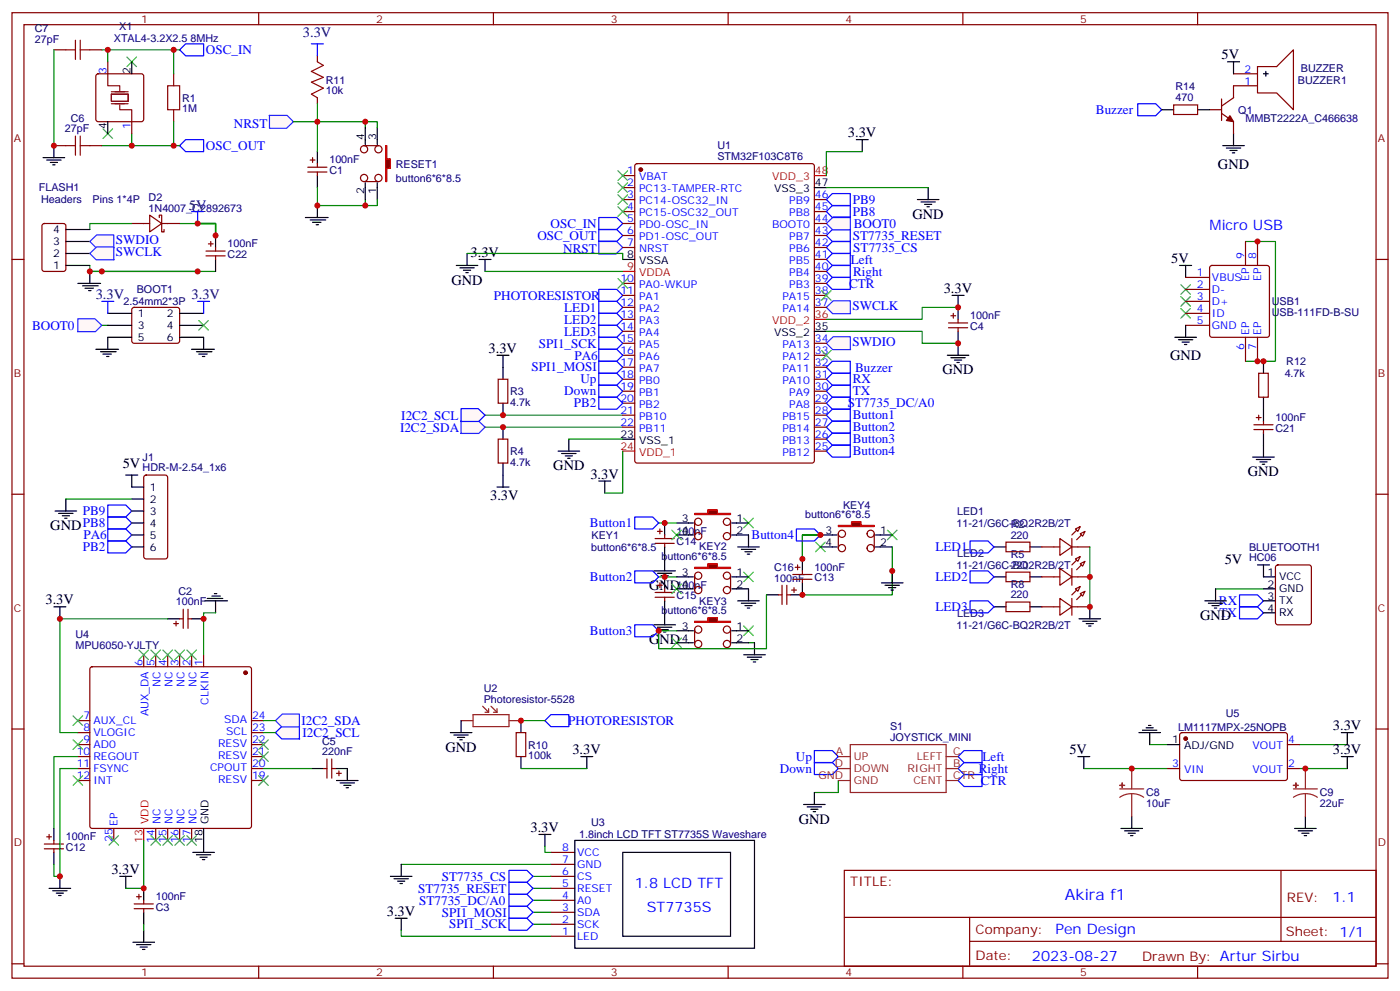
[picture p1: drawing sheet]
<svg xmlns="http://www.w3.org/2000/svg" width="412mm" height="292mm" viewBox="0 0 412 292" stroke-linecap="round" stroke-linejoin="round" font-family="sans-serif">
<g fill="none" stroke="#870000" stroke-width=".35">
<path d="M3.5 3.7h405.4v284.4h-405.4zM7.1 7.3h398.2v277.3h-398.2zM76.2 3.7v3.6M145.3 3.7v3.6M214.5 3.7v3.6M283.6 3.7v3.6M352.8 3.7v3.6M3.5 76.4h3.6M405.3 76.4h3.6M3.5 145.6h3.6M193 158.6h5.6M193.7 156.5h1.4"/>
<path d="M194.4 155.8v1.4M195.8 157.6v1M296.3 159.7h7.1v2.8h-7.1zM312.2 158.6l3.5 2.5-3.5 2.4zM315.7 158.6v4.9M316.8 155.8l1.4-.7-.7 1.4zM318.2 157.2l1.4-.7-.7 1.4zM405.3 145.6h3.6M193 174.5h5.6M193 175.9h5.6M193 160h5.6M193.7 172.4h1.4"/>
<path d="M194.4 171.7v1.4M195.8 160v1.1M195.8 173.4v1.1M195.8 175.9v1.1M229.3 175.2h1.1M230.4 172.4v5.6M231.8 172.4v5.6M231.8 175.2h1M233.2 173.8h1.4M233.5 169.2h5.7M233.5 170.6h5.7M233.9 173.1v1.4"/>
<path d="M234.2 167.1h1.5M234.9 166.4v1.4M236.4 168.1v1.1M236.4 170.6v1.1M296.3 168.5h7.1v2.8h-7.1zM296.3 177.3h7.1v2.8h-7.1zM306.9 178.7h5.3M306.9 169.9h5.3M306.9 161.1h5.3M312.2 176.2l3.5 2.5-3.5 2.5zM312.2 167.4l3.5 2.5-3.5 2.5zM315.7 178.7h5.3"/>
<path d="M315.7 167.4v5M315.7 176.2v5M315.7 169.9h5.3M315.7 161.1h5.3M316.8 173.4l1.4-.7-.7 1.4zM316.8 164.6l1.4-.7-.7 1.4zM318.2 174.8l1.4-.7-.7 1.4zM318.2 166l1.4-.7-.7 1.4zM3.5 214.7h3.6M405.3 214.7h3.6M248.7 256.3h156.6v28.3h-156.6zM377.3 256.4v20.8"/>
<path d="M248.7 270.2h156.5M285.6 277.2h119.6M285.6 270.2v14.1M3.5 283.8h3.6M76.2 284.6v3.5M145.3 284.6v3.5M214.5 284.6v3.5M283.6 284.6v3.5M352.8 284.6v3.5M405.3 283.8h3.6"/>
</g>
<g fill="none" stroke="#000" stroke-width=".35">
<path d="M195.8 154v3.6M220.5 157.6v3.5M259.3 157.6h3.5M192.6 168.1h6.4M193.7 168.8h4.2M194.7 169.5h2.1M195.4 170.3h.7M195.8 161.1v7M195.8 169.9v3.5M195.8 177v7M217.3 161.1h6.4M218.4 161.8h4.2"/>
<path d="M219.4 162.5h2.1M220.1 163.2h.7M225.8 175.2h3.5M236.4 171.7v3.5h-3.6M236.4 164.6v3.5M259.3 161.1h3.5M259.6 171.7h6.4M260.7 172.4h4.2M261.8 173.1h2.1M262.5 173.8h.7M262.8 168.1v3.6M292.8 169.9h3.5"/>
<path d="M292.8 178.7h3.5M292.8 161.1h3.5M303.4 169.9h3.5M303.4 178.7h3.5M303.4 161.1h3.5M192.6 184h6.4M193.7 184.7h4.2M194.7 185.4h2.1M195.4 186.1h.7M219.1 192.8h6.3M220.1 193.5h4.3M221.2 194.2h2.1"/>
<path d="M221.9 194.9h.7M222.2 189.3v3.5"/>
</g>
<g fill="#870000" stroke="#870000" stroke-width=".35">
<path d="M315.7 175.2l1.4-1.4z"/>
<path d="M317.1 176.6l1.5-1.4z"/>
<path d="M315.7 166.4l1.4-1.4z"/>
<path d="M317.1 167.8l1.5-1.4z"/>
<path d="M315.7 157.6l1.4-1.5z"/>
<path d="M317.1 159l1.5-1.4z"/>
</g>
<path d="M241.7 157.6h-5.3v7M194 169.9h5.3M262.8 161.1v14.1h-26.4M220.5 189.3h1.7" fill="none" stroke="#008700" stroke-width=".35"/>
<g fill="none" stroke="#3c3" stroke-width=".35">
<path d="M197.9 156.1l2.8 2.9M200.7 156.1l-2.8 2.9M219.1 152.6l2.8 2.8M221.9 152.6l-2.8 2.8M240.2 159.7l2.9 2.8M243.1 159.7l-2.9 2.8M261.4 156.1l2.8 2.9M264.2 156.1l-2.8 2.9M197.9 172l2.8 2.8M200.7 172l-2.8 2.8M219.1 168.5l2.8 2.8M221.9 168.5l-2.8 2.8"/>
<path d="M197.9 187.9l2.8 2.8M200.7 187.9l-2.8 2.8M219.1 184.4l2.8 2.8M221.9 184.4l-2.8 2.8"/>
</g>
<path d="M234.6 155.8h5.3l1.8 1.8-1.8 1.7h-5.3z" fill="none" stroke="#00f" stroke-width=".35"/>
<path d="M246.9 154.7h3.9v-1h2.8v1h3.9v.4h-10.6z" fill="#870000" stroke="#f00" stroke-width=".35"/>
<g fill="none" stroke="#870000" stroke-width=".35">
<path d="M246.9 157.2v4.2M257.5 157.2v4.2"/>
<circle cx="248" cy="157.2" r="1.06"/>
<circle cx="256.5" cy="157.2" r="1.06"/>
<circle cx="248" cy="161.4" r="1.06"/>
<circle cx="256.5" cy="161.4" r="1.06"/>
</g>
<path d="M241.7 157.6h4.9M257.9 157.6h1.4M241.7 161.1h4.9M257.9 161.1h1.4M321 178.7v3.5M217 185.8h3.5M217 189.3h3.5M317.9 182.2h6.3M318.9 183h4.2M320 183.7h2.1M320.7 184.4h.7" fill="none" stroke="#000" stroke-width=".35"/>
<path d="M194 154h5.3M321 161.1v17.6" fill="none" stroke="#008700" stroke-width=".35"/>
<path d="M187 152.3h5.3l1.7 1.7-1.7 1.8h-5.3zM187 168.1h5.3l1.7 1.8-1.7 1.8h-5.3zM187 184h5.3l1.7 1.8-1.7 1.7h-5.3z" fill="none" stroke="#00f" stroke-width=".35"/>
<path d="M204.6 183h3.9v-1.1h2.8v1.1h3.9v.3h-10.6z" fill="#870000" stroke="#f00" stroke-width=".35"/>
<g fill="none" stroke="#870000" stroke-width=".35">
<path d="M204.6 185.4v4.3M215.2 185.4v4.3"/>
<circle cx="205.7" cy="185.4" r="1.06"/>
<circle cx="205.7" cy="189.7" r="1.06"/>
<circle cx="214.1" cy="189.7" r="1.06"/>
<circle cx="214.1" cy="185.4" r="1.06"/>
</g>
<path d="M217 169.9h3.5M217 173.4h3.5M199.3 185.8h5M199.3 189.3h5M215.5 185.8h1.5M215.5 189.3h1.5" fill="none" stroke="#000" stroke-width=".35"/>
<path d="M204.6 167.1h3.9v-1.1h2.8v1.1h3.9v.3h-10.6z" fill="#870000" stroke="#f00" stroke-width=".35"/>
<g fill="none" stroke="#870000" stroke-width=".35">
<path d="M204.6 169.5v4.3M215.2 169.5v4.3"/>
<circle cx="205.7" cy="169.5" r="1.06"/>
<circle cx="205.7" cy="173.8" r="1.06"/>
<circle cx="214.1" cy="173.8" r="1.06"/>
<circle cx="214.1" cy="169.5" r="1.06"/>
</g>
<path d="M217 154h3.5M217 157.6h3.5M199.3 169.9h5M199.3 173.4h5M215.5 169.9h1.5M215.5 173.4h1.5" fill="none" stroke="#000" stroke-width=".35"/>
<path d="M204.6 151.2h3.9v-1.1h2.8v1.1h3.9v.4h-10.6z" fill="#870000" stroke="#f00" stroke-width=".35"/>
<g fill="none" stroke="#870000" stroke-width=".35">
<path d="M146.8 111.7h2.8v7h-2.8zM146.8 129.3h2.8v7.1h-2.8zM204.6 153.7v4.2M215.2 153.7v4.2M152 215.8h2.9v7h-2.9zM347.7 216l.5-.2h30.6l.4 .7v12.9l-.7 .5-30.6-.1-.4-.6v-12.7zM379.2 219.3h3.6M344 226.3h3.5M379.2 226.3h3.6"/>
<circle cx="205.7" cy="157.9" r="1.06"/>
<circle cx="205.7" cy="153.7" r="1.06"/>
<circle cx="214.1" cy="157.9" r="1.06"/>
<circle cx="214.1" cy="153.7" r="1.06"/>
</g>
<g fill="none" stroke="#000" stroke-width=".35">
<path d="M146.4 104.6h3.5M148.2 104.6v7.1M148.2 118.7v3.6M148.2 125.8v3.5M148.2 136.4v7M146.4 143.4h3.5M199.3 154h5M199.3 157.6h5M215.5 154h1.5M215.5 157.6h1.5M217.3 177h6.4M218.4 177.7h4.2"/>
<path d="M219.4 178.4h2.1M220.1 179.1h.7M220.5 173.4v3.6M132.6 215.8h6.4M133.7 216.5h4.2M134.8 217.2h2.1M135.5 217.9h.7M135.8 212.2v3.6M153.5 212.2v3.6M335.5 215.8h6.3M336.5 215.1h4.3M337.6 214.3h2.1"/>
<path d="M338.3 213.6h.7M338.7 215.8v3.5M344 219.3h3.5M395.1 215.8h3.5M396.9 215.8v3.5M153.5 222.8v3.5M171.1 222.8h3.5M172.9 222.8v3.5M236.7 236.9h6.4M237.8 237.6h4.2M238.8 238.3h2.1M239.5 239h.7"/>
<path d="M239.9 233.4v3.5M317.5 222.8h3.5M319.3 222.8v3.5M395.1 222.8h3.5M396.9 222.8v3.5M330.2 244h6.3M331.3 244.7h4.2M332.3 245.4h2.1M333 246.1h.7M333.4 240.5v3.5M381.4 244h6.3M382.4 244.7h4.2"/>
<path d="M383.5 245.4h2.1M384.2 246.1h.7M384.5 240.5v3.5"/>
</g>
<path d="M142.9 125.8h40.5M142.9 122.3h40.5M225.8 175.2v15.9h-31.8v-5.3h5.3M153.5 212.2h7M338.7 219.3h5.3M382.8 219.3h14.1M153.5 226.3h19.4M246.9 229.9v3.5h-7M319.3 226.3h24.7M382.8 226.3h14.1" fill="none" stroke="#008700" stroke-width=".35"/>
<g fill="none" stroke="#00f" stroke-width=".35">
<path d="M243.4 69.4l1.8-1.8h5.3v3.5h-5.3zM243.4 72.9l1.8-1.8h5.3v3.5h-5.3zM245.2 74.6h5.3v3.6h-5.3l-1.8-1.8zM245.2 78.2h5.3v3.5h-5.3l-1.8-1.8zM176.4 95.8h5.3l1.7 1.8-1.7 1.7h-5.3zM176.4 92.3h5.3l1.7 1.8-1.7 1.7h-5.3zM176.4 88.8h5.3l1.7 1.7-1.7 1.8h-5.3zM176.4 85.2h5.3l1.7 1.8-1.7 1.8h-5.3zM245.2 81.7h5.3v3.5h-5.3l-1.8-1.7zM176.4 113.5h5.3l1.7 1.7-1.7 1.8h-5.3zM176.4 109.9h5.3l1.7 1.8-1.7 1.8h-5.3zM243.4 108.2l1.8-1.8h5.3v3.5h-5.3z"/>
<path d="M245.2 117h5.3v3.5h-5.3l-1.8-1.8zM245.2 120.5h5.3v3.5h-5.3l-1.8-1.7zM245.2 124h5.3v3.6h-5.3l-1.8-1.8zM245.2 127.6h5.3v3.5h-5.3l-1.8-1.8zM245.2 131.1h5.3v3.5h-5.3l-1.8-1.7zM285.8 159.3h5.2l1.8 1.8-1.8 1.7h-5.2zM285.8 168.1h5.2l1.8 1.8-1.8 1.8h-5.2zM285.8 177h5.2l1.8 1.7-1.8 1.8h-5.2zM162.3 210.5h5.3v3.5h-5.3l-1.8-1.8zM239.9 221.1h5.3l1.7 1.7-1.7 1.8h-5.3zM239.9 224.6h5.3l1.7 1.7-1.7 1.8h-5.3zM284 228.1h5.3v3.5h-5.3l-1.8-1.7z"/>
<path d="M284 224.6h5.3v3.5h-5.3l-1.8-1.8zM284 221.1h5.3v3.5h-5.3l-1.8-1.8z"/>
</g>
<g fill="none" stroke="#8c2424" stroke-width=".35">
<path d="M135.8 212.2h3.5M139.3 210.5h10.6v3.5h-10.6zM142.2 208l1.7 1.8M142.9 209.8h1M143.9 208.7v1.1M144.6 208l1.8 1.8M145.3 209.8h1.1M146.4 208.7v1.1M149.9 212.2h3.6M250.5 219.3h28.2v14.1h-28.2zM246.9 229.9h3.6M246.9 226.3h3.6"/>
<path d="M246.9 222.8h3.6M278.7 229.9h3.5M278.7 226.3h3.5M278.7 222.8h3.5M329.8 232.3h7.1M333.4 233.8l1.8 .2 1.7 .8M333.4 233.8l-1.9 .2-1.7 .8M333.4 226.3v6M333.4 233.8v6.7M381 232.3h7.1M384.5 233.8l1.9 .2 1.7 .8M384.5 233.8l-1.8 .2-1.7 .8"/>
<path d="M384.5 226.3v6M384.5 233.8v6.7"/>
</g>
<g fill="#8c2424" stroke="#8c2424" stroke-width=".35">
<path d="M329.8 231.3h1.5z"/>
<path d="M330.6 230.6v1.4z"/>
<path d="M381 231.3h1.4z"/>
<path d="M381.7 230.6v1.4z"/>
</g>
<circle cx="349.2" cy="217.5" r=".53" fill="#870000" stroke="#870000" stroke-width=".35"/>
<g fill="#fff7f7" stroke="#420aff" stroke-width=".35">
<path d="M243.4 65.8l2-1.9h5.1l.1 3.8h-5.3z"/>
<path d="M243.4 90.5l2-1.9h5.1l.1 3.8h-5.3z"/>
<path d="M243.4 101.1l2-1.9h5.1l.1 3.8h-5.3z"/>
<path d="M176.3 71h5.3l1.8 1.9-2 1.9h-5z"/>
</g>
<path d="M90.7 49.2h5.6M90.7 50.7h5.6M91.4 47.1h1.4M92.1 46.4v1.4M93.5 48.2v1M93.5 50.7v1" fill="none" stroke="#870000" stroke-width=".35"/>
<path d="M93.5 44.7v3.5M93.5 51.7v3.5M107.6 55.2v3.6M111.1 55.2v3.6" fill="none" stroke="#000" stroke-width=".35"/>
<path d="M107.6 35.8v1.8M107.6 58.8v1.7" fill="none" stroke="#008700" stroke-width=".35"/>
<path d="M113.6 42.9h.3v3.9h1.1v2.8h-1.1v3.9h-.3z" fill="#870000" stroke="#f00" stroke-width=".35"/>
<g fill="none" stroke="#870000" stroke-width=".35">
<path d="M93.5 16.4v1.8M93.5 28.8v1.8M107.2 53.5h4.3M107.2 42.9h4.3"/>
<circle cx="107.2" cy="44" r="1.06"/>
<circle cx="107.2" cy="52.4" r="1.06"/>
<circle cx="111.5" cy="52.4" r="1.06"/>
<circle cx="111.5" cy="44" r="1.06"/>
</g>
<path d="M107.6 37.6v4.9M111.1 37.6v4.9M107.6 53.8v1.4M111.1 53.8v1.4M90 64.1h6.7M91.4 64.8h4.6M92.1 65.5h2.4M93.1 66.2h.7M93.5 60.5v3.6" fill="none" stroke="#000" stroke-width=".35"/>
<path d="M93.5 30.6v5.2M111.1 37.6v-1.8h-17.6v8.9M93.5 55.2v5.3h17.6v-1.7" fill="none" stroke="#008700" stroke-width=".35"/>
<path d="M93.5 18.2l1.7 1.1-3.5 1.7 3.5 1.8-3.5 1.4 3.5 1.8-3.5 1.7 1.8 1.1" fill="none" stroke="#a10000" stroke-width=".35"/>
<path d="M91.7 12.9h3.5M93.5 12.9v3.5" fill="none" stroke="#00f" stroke-width=".35"/>
<path d="M79.3 34h5.3l1.8 1.8-2 2h-5z" fill="#fff7f7" stroke="#420aff" stroke-width=".35"/>
<path d="M86.4 35.8h7.1M30 95.8h1.7" fill="none" stroke="#008700" stroke-width=".35"/>
<path d="M22.9 93.9h5.1l2 1.9-1.9 1.9h-5.3z" fill="#fff7f7" stroke="#420aff" stroke-width=".35"/>
<path d="M12.6 66l.5-.2h5.6l.6 .5 .1 12.9-.5 .7h-5.8l-.7-.4-.1-13zM38.8 65.8h5.3M44.1 63.4l3.5 2.4-3.5 2.5zM46.9 64.1v-.7h.7v4.9h.7v-.7M47.6 65.8h5.3M60.7 73.9h5.6M60.7 75.4h5.6M61.4 71.8h1.4M62.1 71.1v1.4M63.5 72.9v1M63.5 75.4v1M39 90.7l.5-.2h12.7l.5 .2 .2 .5v9.5l-.7 .4-13-.1-.4-.6v-9.2z" fill="none" stroke="#870000" stroke-width=".35"/>
<g fill="none" stroke="#000" stroke-width=".35">
<path d="M19.4 78.2h7.1M19.4 74.6h7.1M19.4 71.1h7.1M19.4 67.6h7.1M26.5 79.9v3.6M63.5 69.4v3.5M63.5 76.4v3.5M22.9 83.5h6.7M24.3 84.2h4.6M25 84.9h2.5M26.1 85.6h.7M31.7 92.3h7.1"/>
<path d="M31.7 95.8h7.1M38.8 99.3h-7.1v3.6M52.9 92.3h7.1M52.9 95.8h7.1M52.9 99.3h7.1v3.6M28.2 102.9h6.7M29.6 103.6h4.6M30.3 104.3h2.5M31.4 105h.7M56.4 102.9h6.7M57.9 103.6h4.5M58.6 104.3h2.4"/>
<path d="M59.6 105h.7"/>
</g>
<path d="M56.4 62.3h3.6M58.2 62.3v3.5M30 88.8h3.5M31.7 88.8v3.5M58.2 88.8h3.5M60 88.8v3.5" fill="none" stroke="#00f" stroke-width=".35"/>
<path d="M26.5 78.2v1.7h37M38.8 65.8h-12.3v1.8M52.9 65.8h10.6v3.6" fill="none" stroke="#008700" stroke-width=".35"/>
<g fill="#fff7f7" stroke="#420aff" stroke-width=".35">
<path d="M26.5 71.1l2-1.9h5l.1 3.8h-5.3z"/>
<path d="M26.5 74.6l2-1.9h5l.1 3.8h-5.3z"/>
</g>
<path d="M54.7 12.9h5.3v3.5h-5.3l-1.8-1.7zM54.7 41.1h5.3v3.6h-5.3l-1.8-1.8zM176.4 67.6h5.3l1.7 1.8-1.7 1.7h-5.3zM176.4 64.1h5.3l1.7 1.7-1.7 1.8h-5.3zM245.2 109.9h5.3v3.6h-5.3l-1.8-1.8zM245.2 113.5h5.3v3.5h-5.3l-1.8-1.8zM365.1 175.2h5.3l1.8 1.8-1.8 1.7h-5.3zM365.1 178.7h5.3l1.8 1.8-1.8 1.7h-5.3z" fill="none" stroke="#00f" stroke-width=".35"/>
<path d="M15.9 14.7v28.2M30 14.7h1.7v3.5M31.7 14.7h19.5M52.9 14.7h-1.7v7M38.8 39.4v3.5h-8.8M51.2 35.8v7.1h-12.4M51.2 42.9h1.7" fill="none" stroke="#008700" stroke-width=".35"/>
<path d="M37.4 16.8l2.8 2.8M40.2 16.8l-2.8 2.8M30.3 38l2.9 2.8M33.2 38l-2.9 2.8" fill="none" stroke="#3c3" stroke-width=".35"/>
<path d="M15.9 14.7h3.5M26.5 14.7h3.5M31.7 18.2v3.5M28.5 21.9l.4-.2h12.7l.5 .2 .2 .5v12.7l-.2 .5-.5 .2h-12.7l-.5-.2-.2-.5v-12.7zM38.8 35.8v3.6M51.2 21.7v3.6M51.2 32.3v3.5M15.9 42.9h3.5M26.5 42.9h3.5" fill="none" stroke="#870000" stroke-width=".35"/>
<path d="M38.8 18.2v3.5M31.7 35.8v3.6M12.7 46.4h6.3M13.8 47.1h4.2M14.8 47.8h2.1M15.5 48.5h.7M15.9 42.9v3.5" fill="none" stroke="#000" stroke-width=".35"/>
<path d="M31.7 21.7v3.6h3.6v1.4M32.8 27.7h4.9v2.1h-4.9zM32.8 30.6h4.9M32.8 27h4.9M35.3 30.9v1.4h3.5v3.5" fill="none" stroke="#870012" stroke-width=".35"/>
<path d="M19.4 14.7h2.8M22.2 11.9v5.6M23.6 14.7h2.9M23.6 11.9v5.6M49.4 25.3h3.5v7h-3.5zM19.4 42.9h2.8M22.2 40.1v5.6M23.6 40.1v5.6M23.6 42.9h2.9" fill="none" stroke="#a10000" stroke-width=".35"/>
<path d="M135.8 123.9h5l2.1 1.9-1.9 1.9h-5.3z" fill="#fff7f7" stroke="#420aff" stroke-width=".35"/>
<path d="M135.8 120.3h5l2.1 2-1.9 1.8h-5.3z" fill="#fff7f7" stroke="#00f" stroke-width=".35"/>
<path d="M176.4 99.3h5.3l1.7 1.8-1.7 1.8h-5.3zM176.4 106.4h5.3l1.7 1.8-1.7 1.7h-5.3zM149.9 259.9h5.3l1.8 1.7-1.8 1.8h-5.3zM149.9 256.3h5.3l1.8 1.8-1.8 1.8h-5.3zM149.9 270.4h5.3l1.8 1.8-1.8 1.8h-5.3zM149.9 266.9h5.3l1.8 1.8-1.8 1.7h-5.3zM149.9 263.4h5.3l1.8 1.7-1.8 1.8h-5.3z" fill="none" stroke="#00f" stroke-width=".35"/>
<path d="M60 244v3.5M115 258.1h6.4M116.1 258.8h4.2M117.1 259.5h2.1M118.2 254.6v3.5M158.7 245.7h3.6M160.5 245.7v3.6M169.3 247.5h52.9v31.8h-52.9zM183.4 251h31.8v24.7h-31.8zM116.4 270.4h3.5M117.8 260.2h.7M118.2 270.4v3.6" fill="none" stroke="#000" stroke-width=".35"/>
<g fill="none" stroke="#870000" stroke-width=".35">
<path d="M26.7 196.6l.5-.2h46.2l.5 .2 .2 .5v46.2l-.3 .5-.4 .2h-46.2l-.5-.3-.2-.4v-46.2zM42.3 192.8v3.6M45.9 192.8v3.6M49.4 192.8v3.6M52.9 192.8v3.6M56.4 192.8v3.6M60 192.8v3.6M22.9 212.2h3.6M22.9 215.8h3.6M22.9 219.3h3.6M74.1 212.2h3.5M74.1 215.8h3.5"/>
<path d="M74.1 219.3h3.5M22.9 222.8h3.6M22.9 226.3h3.6M22.9 229.9h3.6M74.1 222.8h3.5M74.1 226.3h3.5M74.1 229.9h3.5M33.5 244v3.5M45.9 244v3.5M49.4 244v3.5M52.9 244v3.5M56.4 244v3.5"/>
<path d="M162.3 258.1h7M162.3 254.6h7M162.3 251h7M162.3 275.7h7M162.3 272.2h7M162.3 268.7h7M162.3 265.1h7M162.3 261.6h7"/>
</g>
<path d="M118.2 254.6h44.1M157 258.1h5.3M160.5 249.3v1.7h1.8M118.2 274v1.7h44.1M157 272.2h5.3M157 268.7h5.3M157 265.1h5.3M157 261.6h5.3" fill="none" stroke="#008700" stroke-width=".35"/>
<circle cx="72.3" cy="198.1" r=".53" fill="#870000" stroke="#870000" stroke-width=".35"/>
<path d="M42.3 244v3.5" fill="none" stroke="#f00" stroke-width=".35"/>
<path d="M81.1 215.8l2.1-2h5l.1 3.8h-5.3z" fill="#fff7f7" stroke="#00f" stroke-width=".35"/>
<path d="M81.1 212.2l2.1-1.9h5l.1 3.8h-5.3z" fill="#fff7f7" stroke="#420aff" stroke-width=".35"/>
<g fill="none" stroke="#008700" stroke-width=".35">
<path d="M243.4 55.2h30M254 44.7h-10.6v7M137.6 74.6h45.8v1.8M142.9 79.9h40.5M366.9 71.1h8.8v35.3h-8.8M243.4 97.6h28.2v3.5h10.6M282.2 90.5h-10.6v3.6h-28.2M167.6 129.3h15.8M183.4 132.9v12.3h-5.2M19.4 147h19.4M358.1 173.4h14.1M49.4 182.2h-31.8v33.6h5.3"/>
<path d="M63.5 180.5h-3.5v12.3M77.6 212.2h3.5M77.6 215.8h3.5M22.9 222.8h-7v21.2M22.9 226.3h-5.3v31.8h-1.7v-3.5M77.6 226.3h14.1M42.3 247.5v14.1h-5.3M42.3 272.2v1.8"/>
</g>
<g fill="none" stroke="#870000" stroke-width=".35">
<path d="M370.4 19.6h5.7l4.9-4.9v17.6l-4.9-4.9h-5.7zM345.7 30.9h7.1v2.8h-7.1zM356.3 32.3h3.5M359.8 29.1v6.4M359.8 33.4l3.6 2.4v3.6M363.4 21.7h7M370.4 25.3h-7v3.5l-3.6 2.5M183.4 51.7h3.6M183.4 55.2h3.6M183.4 58.8h3.6M187.2 48.4l.5-.2h51.5l.6 .4 .1 87.1-.5 .6-51.7 .1-.7-.5v-87zM239.9 58.8h3.5"/>
<path d="M183.4 62.3h3.6M183.4 65.8h3.6M183.4 69.4h3.6M183.4 72.9h3.6M239.9 62.3h3.5M239.9 65.8h3.5M239.9 69.4h3.5M239.9 72.9h3.5M239.9 79.9h3.5M239.9 76.4h3.5M356.5 78.4l.5-.2h16.2l.5 .2 .2 .5v19.7l-.2 .5-.5 .2h-16.2l-.5-.2-.2-.5v-19.7zM366.9 71.1v7.1"/>
<path d="M370.4 71.1v7.1M183.4 83.5h3.6M183.4 87h3.6M183.4 90.5h3.6M183.4 94.1h3.6M183.4 97.6h3.6M239.9 83.5h3.5M239.9 87h3.5M239.9 90.5h3.5M279.4 95.1h5.6M279.4 96.5h5.6M280.1 93h1.4"/>
<path d="M280.8 92.3v1.4M282.2 94.1v1M282.2 96.5v1.1M349.2 95.8h7.1M349.2 92.3h7.1M349.2 88.8h7.1M349.2 85.2h7.1M349.2 81.7h7.1M366.9 99.3v7.1M370.4 99.3v7.1M183.4 101.1h3.6M183.4 104.6h3.6"/>
<path d="M183.4 108.2h3.6M183.4 111.7h3.6M183.4 115.2h3.6M183.4 118.7h3.6M239.9 101.1h3.5M239.9 104.6h3.5M239.9 108.2h3.5M239.9 111.7h3.5M239.9 115.2h3.5M239.9 118.7h3.5M370.8 109.9h2.8v7.1h-2.8zM183.4 122.3h3.6"/>
<path d="M183.4 125.8h3.6M239.9 122.3h3.5M239.9 125.8h3.5M239.9 132.9h3.5M239.9 129.3h3.5M369.4 125.1h5.6M369.4 126.5h5.6M370.1 123h1.4M370.8 122.3v1.4M372.2 124v1.1M372.2 126.5v1.1M42.6 140.1l.4-.2h5.7l.6 .4 .1 23.6-.5 .7h-5.9l-.6-.5-.1-23.5z"/>
<path d="M54 179.4v5.7M55.4 179.4v5.7M375.9 166.6l.5-.2h9.2l.6 .4 .1 16.5-.5 .7h-9.4l-.6-.5-.1-16.4zM51.2 183.7h1.4M51.9 183v1.4M52.9 182.2h1.1M55.4 182.2h1M95.2 226.3h1.1M96.3 223.5v5.7M97.7 223.5v5.7M97.7 226.3h1.1M99.1 227.8h1.4"/>
<path d="M99.8 227v1.5M13.1 248.6h5.6M13.1 250h5.6M13.8 246.5h1.4M14.5 245.7v1.5M15.9 247.5v1.1M15.9 250v1M39.5 266.2h5.7M39.5 267.6h5.7M40.2 264.1h1.4M40.9 263.4v1.4M42.3 265.1v1.1"/>
<path d="M42.3 267.6v1.1"/>
</g>
<g fill="none" stroke="#000" stroke-width=".35">
<path d="M361.6 18.2h3.5M363.4 18.2v3.5M342.2 32.3h3.5M352.8 32.3h3.5M363.4 39.4v3.5M372.2 21.7h1.4M372.9 21v1.4M239.9 55.2h3.5M252.2 41.1h3.6M254 41.1v3.6M270.2 58.8h6.4M271.3 59.5h4.2"/>
<path d="M273.4 55.2v3.6M360.2 42.9h6.3M361.2 43.6h4.3M362.3 44.3h2.1M363 45h.7M134.4 78.2h6.4M135.5 78.9h4.2M136.5 79.6h2.1M137.6 74.6v3.6M141.1 76.4h3.5M142.9 76.4v3.5M183.4 76.4h3.6"/>
<path d="M272.3 60.2h2.2M273 60.9h.8M347.5 78.2h3.5M349.2 78.2v3.5M137.2 80.3h.7M239.9 97.6h3.5M280.5 87h3.5M282.2 87v7.1M282.2 97.6v7M346.1 99.3h6.3M349.2 95.8v3.5M279 104.6h6.4"/>
<path d="M280.1 105.3h4.2M281.2 106h2.1M281.9 106.8h.7M347.1 100h4.3M348.2 100.8h2.1M348.9 101.5h.7M372.2 106.4v3.5M372.2 117v7M37 139.9h3.6M38.8 139.9v3.5h3.5M164.4 132.9h6.3M165.5 133.6h4.2"/>
<path d="M166.5 134.3h2.1M167.2 135h.7M167.6 129.3v3.6M183.4 129.3h3.6M369 134.6h6.4M370.1 135.3h4.2M371.1 136h2.1M371.8 136.7h.7M372.2 127.6v7M16.2 150.5h6.4M17.3 151.2h4.2M18.3 151.9h2.2"/>
<path d="M19 152.6h.8M19.4 147v3.5M38.8 147h3.5M38.8 150.5h3.5M38.8 154h3.5M38.8 157.6h3.5M176.4 141.7h3.5M178.2 141.7v3.5M15.9 178.7h3.5M17.6 178.7v3.5M38.8 161.1h3.5M60.3 177h6.7"/>
<path d="M61 176.2h4.6M62.4 175.5h2.5M63.1 174.8h.8M63.5 177v3.5M354.9 177h6.3M356 177.7h4.2M357 178.4h2.1M357.7 179.1h.7M358.1 173.4v3.6M370.4 166.4h3.5M372.2 177h3.5M372.2 166.4v3.5h3.5"/>
<path d="M372.2 173.4h3.5M49.4 182.2h3.5M56.4 182.2h3.6M372.2 180.5h3.5M91.7 226.3h3.5M98.8 226.3h3.5v3.6M99.1 229.9h6.4M100.2 230.6h4.2M101.2 231.3h2.2M102 232h.7M15.9 244v3.5M15.9 251v3.6"/>
<path d="M17.6 258.1v3.5M35.3 258.1h3.5M37 258.1v3.5M56.8 251h6.3M57.9 251.7h4.2M58.9 252.4h2.1M59.6 253.2h.7M60 247.5v3.5M14.5 261.6h6.3M15.5 262.3h4.3M16.6 263h2.1M17.3 263.7h.7"/>
<path d="M39.2 277.5h6.3M40.2 278.2h4.2M41.3 278.9h2.1M42 279.6h.7M42.3 261.6v3.5M42.3 268.7v3.5M42.3 274v3.5"/>
</g>
<g fill="none" stroke="#3c3" stroke-width=".35">
<path d="M182 50.3l2.9 2.8M182 53.8l2.9 2.9M182 57.4l2.9 2.8M184.9 53.8l-2.9 2.9M184.9 50.3l-2.9 2.8M184.9 57.4l-2.9 2.8M182 60.9l2.9 2.8M184.9 60.9l-2.9 2.8M58.6 94.4l2.8 2.8M61.4 94.4l-2.8 2.8M182 82.1l2.9 2.8M184.9 82.1l-2.9 2.8"/>
<path d="M242 85.6l2.8 2.8M244.8 85.6l-2.8 2.8M347.8 90.9l2.9 2.8M347.8 87.3l2.9 2.9M347.8 83.8l2.9 2.8M350.7 90.9l-2.9 2.8M350.7 87.3l-2.9 2.9M350.7 83.8l-2.9 2.8M242 103.2l2.8 2.8M244.8 103.2l-2.8 2.8M40.9 191.4l2.8 2.8M43.7 191.4l-2.8 2.8"/>
<path d="M44.4 191.4l2.9 2.8M47.3 191.4l-2.9 2.8M48 191.4l2.8 2.8M50.8 191.4l-2.8 2.8M51.5 191.4l2.8 2.8M54.3 191.4l-2.8 2.8M55 191.4l2.9 2.8M57.9 191.4l-2.9 2.8M21.5 217.9l2.8 2.8M21.5 210.8l2.8 2.8M24.3 217.9l-2.8 2.8M24.3 210.8l-2.8 2.8"/>
<path d="M76.2 217.9l2.8 2.8M79 217.9l-2.8 2.8M21.5 228.5l2.8 2.8M24.3 228.5l-2.8 2.8M76.2 221.4l2.8 2.8M76.2 228.5l2.8 2.8M79 221.4l-2.8 2.8M79 228.5l-2.8 2.8M32.1 246.1l2.8 2.8M34.9 246.1l-2.8 2.8M44.4 246.1l2.9 2.8M47.3 246.1l-2.9 2.8"/>
<path d="M48 246.1l2.8 2.8M50.8 246.1l-2.8 2.8M51.5 246.1l2.8 2.8M54.3 246.1l-2.8 2.8M55 246.1l2.9 2.8M57.9 246.1l-2.9 2.8"/>
</g>
<g fill="#870000" stroke="#870000" stroke-width=".35">
<path d="M362.3 34.1l1.1 1.7-2.2-.3z"/>
<circle cx="188.7" cy="50" r=".53"/>
</g>
<path d="M239.9 51.7h3.5M183.4 79.9h3.6M239.9 94.1h3.5M183.4 132.9h3.6" fill="none" stroke="#f00" stroke-width=".35"/>
<path d="M335.1 30.6h5.3l1.8 1.7-1.8 1.8h-5.3zM243.4 58.8l1.8-1.8h5.3v3.5h-5.3zM243.4 62.3l1.8-1.8h5.3v3.6h-5.3zM176.4 117h5.3l1.7 1.7-1.7 1.8h-5.3zM176.4 102.9h5.3l1.7 1.7-1.7 1.8h-5.3zM31.7 159.3h5.3l1.8 1.8-1.8 1.7h-5.3zM31.7 155.8h5.3l1.8 1.8-1.8 1.7h-5.3zM31.7 148.7h5.3l1.8 1.8-1.8 1.8h-5.3zM31.7 152.3h5.3l1.8 1.7-1.8 1.8h-5.3z" fill="none" stroke="#00f" stroke-width=".35"/>
<g fill="#c00">
<circle cx="321" cy="178.7" r=".88"/>
<circle cx="321" cy="169.9" r=".88"/>
<circle cx="194" cy="185.8" r=".88"/>
<circle cx="236.4" cy="175.2" r=".88"/>
<circle cx="195.8" cy="169.9" r=".88"/>
<circle cx="195.8" cy="154" r=".88"/>
<circle cx="262.8" cy="168.1" r=".88"/>
<circle cx="236.4" cy="164.6" r=".88"/>
<circle cx="241.7" cy="157.6" r=".88"/>
<circle cx="148.2" cy="125.8" r=".88"/>
<circle cx="148.2" cy="122.3" r=".88"/>
<circle cx="333.4" cy="226.3" r=".88"/>
<circle cx="384.5" cy="226.3" r=".88"/>
<circle cx="153.5" cy="212.2" r=".88"/>
<circle cx="107.6" cy="35.8" r=".88"/>
<circle cx="107.6" cy="60.5" r=".88"/>
<circle cx="93.5" cy="35.8" r=".88"/>
<circle cx="93.5" cy="60.5" r=".88"/>
<circle cx="63.5" cy="69.4" r=".88"/>
<circle cx="58.2" cy="65.8" r=".88"/>
<circle cx="58.2" cy="79.9" r=".88"/>
<circle cx="30" cy="79.9" r=".88"/>
<circle cx="26.5" cy="79.9" r=".88"/>
<circle cx="38.8" cy="42.9" r=".88"/>
<circle cx="51.2" cy="42.9" r=".88"/>
<circle cx="51.2" cy="14.7" r=".88"/>
<circle cx="31.8" cy="14.7" r=".88"/>
<circle cx="15.9" cy="42.9" r=".88"/>
<circle cx="60" cy="182.2" r=".88"/>
<circle cx="17.6" cy="182.2" r=".88"/>
<circle cx="17.6" cy="258.1" r=".88"/>
<circle cx="42.3" cy="261.6" r=".88"/>
<circle cx="372.2" cy="106.4" r=".88"/>
<circle cx="370.4" cy="71.1" r=".88"/>
<circle cx="370.4" cy="106.4" r=".88"/>
<circle cx="282.2" cy="90.5" r=".88"/>
<circle cx="282.2" cy="101.1" r=".88"/>
</g>
<text font-size="4.6" fill="#00f" x="313.7" y="265.1">Akira f1</text>
<g font-size="4.2" fill="#000080">
<text x="89.2" y="10.8">3.3V</text>
<text x="55.6" y="62">5V</text>
<text x="28.2" y="88.1">3.3V</text>
<text x="56.4" y="88.1">3.3V</text>
</g>
<g font-size="4.2">
<text x="359.8" y="17.5">5V</text>
<text x="249.8" y="40.4">3.3V</text>
<text x="358.8" y="49.6">GND</text>
<text x="268.8" y="64.4">GND</text>
<text x="138.6" y="75.7">3.3V</text>
<text x="345" y="77.5">5V</text>
<text x="133" y="83.8">GND</text>
<text x="278" y="86.3">3.3V</text>
<text x="143.9" y="103.9">3.3V</text>
<text x="344.7" y="106.1">GND</text>
<text x="277.6" y="110.3">GND</text>
<text x="36.2" y="137.8">5V</text>
<text x="163" y="138.5">GND</text>
<text x="173.9" y="141">3.3V</text>
<text x="367.6" y="140.3">GND</text>
<text x="144.4" y="147.4">3.3V</text>
<text x="14.8" y="156.1">GNDPB8</text>
<text x="360.8" y="166">5V</text>
<text x="191.2" y="173.8">GND</text>
<text x="13.4" y="178">3.3V</text>
<text x="353.5" y="182.6">GND</text>
<text x="191.2" y="189.7">GND</text>
<text x="392.6" y="215.1">3.3V</text>
<text x="131.2" y="221.4">GND</text>
<text x="168.6" y="222.1">3.3V</text>
<text x="315" y="222.1">5V</text>
<text x="392.6" y="222.1">3.3V</text>
<text x="156.3" y="245">3.3V</text>
<text x="235.3" y="242.6">GND</text>
<text x="32.8" y="257.4">3.3V</text>
<text x="113.9" y="269.7">3.3V</text>
</g>
<g font-size="4.2" fill="#00f">
<text x="356.3" y="67.6">Micro USB</text>
<text x="187" y="261.6">1.8 LCD TFT</text>
<text x="190.5" y="268.7">ST7735S</text>
<text x="392.5" y="265.6">1.1</text>
<text x="310.9" y="275.2">Pen Design</text>
<text x="304" y="283">2023-08-27</text>
</g>
<g font-size="3.9" fill="#00f">
<text x="60.7" y="15.9">OSC_IN</text>
<text x="322.8" y="33.6">Buzzer</text>
<text x="68.9" y="37.6">NRST</text>
<text x="60.7" y="44.1">OSC_OUT</text>
<text x="251.2" y="60">PB9</text>
<text x="251.2" y="63.6">PB8</text>
<text x="34.1" y="71.8">SWDIO</text>
<text x="158.3" y="70.6">OSC_OUT</text>
<text x="162.2" y="67.1">OSC_IN</text>
<text x="251.2" y="70.6">ST7735_RESET</text>
<text x="251.5" y="67.1">BOOT0</text>
<text x="34.1" y="75.4">SWCLK</text>
<text x="165.9" y="74.6">NRST</text>
<text x="250.6" y="77.7">Left</text>
<text x="251.4" y="74.1">ST7735_CS</text>
<text x="251.3" y="81.2">Right</text>
<text x="145.5" y="88.3">PHOTORESISTOR</text>
<text x="250.1" y="84.8">CTR</text>
<text x="166.2" y="95.3">LED2</text>
<text x="166.2" y="91.8">LED1</text>
<text x="251.1" y="91.2">SWCLK</text>
<text x="9.5" y="97">BOOT0</text>
<text x="166.2" y="98.8">LED3</text>
<text x="251.1" y="101.8">SWDIO</text>
<text x="158.8" y="102.3">SPI1_SCK</text>
<text x="169.2" y="105.9">PA6</text>
<text x="156.6" y="109.4">SPI1_MOSI</text>
<text x="170.9" y="112.9">Up</text>
<text x="251.2" y="112.9">RX</text>
<text x="251.9" y="109.4">Buzzer</text>
<text x="166.2" y="116.5">Down</text>
<text x="169" y="120">PB2</text>
<text x="249.8" y="120">ST7735_DC/A0</text>
<text x="251.2" y="116.5">TX</text>
<text x="118.2" y="123.6">I2C2_SCL</text>
<text x="251.2" y="123.5">Button1</text>
<text x="117.8" y="127.1">I2C2_SDA</text>
<text x="251.2" y="127">Button2</text>
<text x="251.2" y="130.5">Button3</text>
<text x="251.2" y="134.1">Button4</text>
<text x="24.4" y="151.8">PB9</text>
<text x="173.8" y="155.3">Button1</text>
<text x="24.6" y="158.8">PA6</text>
<text x="221.4" y="158.8">Button4</text>
<text x="24.4" y="162.3">PB2</text>
<text x="275.6" y="162.3">LED1</text>
<text x="173.8" y="171.1">Button2</text>
<text x="275.6" y="171.1">LED2</text>
<text x="275.6" y="180">LED3</text>
<text x="359.1" y="178.2">RX</text>
<text x="359.3" y="181.7">TX</text>
<text x="173.8" y="186.9">Button3</text>
<text x="88.8" y="213.5">I2C2_SDA</text>
<text x="167.4" y="213.5">PHOTORESISTOR</text>
<text x="89.1" y="217.1">I2C2_SCL</text>
<text x="229.7" y="227.6">Down</text>
<text x="234.4" y="224.1">Up</text>
<text x="288.3" y="227.6">Right</text>
<text x="289.4" y="224.1">Left</text>
<text x="288.9" y="231.2">CTR</text>
<text x="123.2" y="262.9">ST7735_RESET</text>
<text x="130.1" y="259.4">ST7735_CS</text>
<text x="123.5" y="266.4">ST7735_DC/A0</text>
<text x="130.1" y="269.9">SPI1_MOSI</text>
<text x="132.3" y="273.4">SPI1_SCK</text>
</g>
<g font-size="3.9" fill="#800">
<text x="250.5" y="260.9">TITLE:</text>
<text x="379.1" y="265.6">REV:</text>
<text x="287.4" y="275.1">Company:</text>
<text x="378.7" y="275.7">Sheet: 1/1</text>
<text x="287.4" y="282.8">Date:</text>
<text x="336.4" y="282.9">Drawn By: Artur Sirbu</text>
</g>
<g font-size="3.2" fill="#000080">
<text x="10.2" y="9.4">C7</text>
<text x="35.1" y="8.8">X1</text>
<text x="10.2" y="12.6">27pF</text>
<text x="33.5" y="12.3">XTAL4-3.2X2.5 8MHz</text>
<text x="383.2" y="21.1">BUZZER</text>
<text x="53.6" y="30">R1</text>
<text x="96" y="27.8">10k</text>
<text x="96" y="24.6">R11</text>
<text x="346.2" y="29.8">470</text>
<text x="346.2" y="26.7">R14</text>
<text x="382.3" y="24.6">BUZZER1</text>
<text x="20.8" y="35.8">C6</text>
<text x="53.6" y="33.1">1M</text>
<text x="364.8" y="33.4">Q1</text>
<text x="366.9" y="35.8">MMBT2222A_C466638</text>
<text x="19.1" y="38.8">27pF</text>
<text x="211.3" y="47">STM32F103C8T6</text>
<text x="211.3" y="43.8">U1</text>
<text x="97" y="48.1">100nF</text>
<text x="97" y="51.3">C1</text>
<text x="116.6" y="49.4">RESET1</text>
<text x="116.6" y="53.5">button6*6*8.5</text>
<text x="11.4" y="56.4">FLASH1</text>
<text x="12.1" y="59.9">Headers</text>
<text x="27.3" y="59.9">Pins 1*4P</text>
<text x="43.8" y="59.1">D2</text>
<text x="43.8" y="62.3">1N4007_C2892673</text>
<text x="67" y="72.8">100nF</text>
<text x="67" y="76">C22</text>
<text x="36.3" y="89.9">2.54mm2*3P</text>
<text x="40.3" y="86.4">BOOT1</text>
<text x="374.6" y="89.9">USB1</text>
<text x="285.8" y="94">100nF</text>
<text x="374.6" y="93.2">USB-111FD-B-SU</text>
<text x="285.8" y="97.1">C4</text>
<text x="378.9" y="107.5">R12</text>
<text x="378.4" y="111.1">4.7k</text>
<text x="150.3" y="119.5">4.7k</text>
<text x="150.3" y="116.4">R3</text>
<text x="375.7" y="124">100nF</text>
<text x="375.7" y="127.1">C21</text>
<text x="42" y="135.7">J1</text>
<text x="150.3" y="137.2">4.7k</text>
<text x="150.3" y="134">R4</text>
<text x="42" y="138.9">HDR-M-2.54_1x6</text>
<text x="248.3" y="149.9">KEY4</text>
<text x="237.2" y="152.6">button6*6*8.5</text>
<text x="281.8" y="155.2">11-21/G6C-BQ2R2B/2T</text>
<text x="281.9" y="151.6">LED1</text>
<text x="297.7" y="155.5">R2</text>
<text x="174.2" y="158.7">KEY1</text>
<text x="199.3" y="157.5">100nF</text>
<text x="199.3" y="160.6">C14</text>
<text x="206" y="161.8">KEY2</text>
<text x="297.7" y="158.6">220</text>
<text x="174.2" y="162.2">button6*6*8.5</text>
<text x="194.9" y="165">button6*6*8.5</text>
<text x="281.7" y="167.5">11-21/G6C-BQ2R2B/2T</text>
<text x="281.9" y="164">LED2</text>
<text x="297.7" y="167.4">220</text>
<text x="297.7" y="164.3">R5</text>
<text x="367.9" y="165.3">HC06</text>
<text x="367.9" y="162.1">BLUETOOTH1</text>
<text x="199.3" y="173.4">100nF</text>
<text x="228.1" y="171.3">100nF</text>
<text x="228.1" y="168.1">C16</text>
<text x="239.9" y="168.1">100nF</text>
<text x="239.9" y="171.2">C13</text>
<text x="297.7" y="173.1">R8</text>
<text x="51.8" y="178.1">100nF</text>
<text x="52.6" y="175.2">C2</text>
<text x="199.3" y="176.5">C15</text>
<text x="206" y="178.2">KEY3</text>
<text x="297.7" y="176.2">220</text>
<text x="194.9" y="180.8">button6*6*8.5</text>
<text x="281.8" y="185.1">11-21/G6C-BQ2R2B/2T</text>
<text x="281.9" y="181.6">LED3</text>
<text x="22.2" y="191.1">MPU6050-YJLTY</text>
<text x="22.2" y="187.9">U4</text>
<text x="142.5" y="203.8">U2</text>
<text x="142.5" y="206.9">Photoresistor-5528</text>
<text x="262.2" y="215.1">S1</text>
<text x="347" y="215.1">LM1117MPX-25NOPB</text>
<text x="361.1" y="211.1">U5</text>
<text x="94.9" y="219.3">C5</text>
<text x="155.6" y="220.5">R10</text>
<text x="262.2" y="218.2">JOYSTICK_MINI</text>
<text x="94.9" y="222.5">220nF</text>
<text x="155.6" y="223.6">100k</text>
<text x="337.6" y="237.7">10uF</text>
<text x="337.6" y="234.6">C8</text>
<text x="388.8" y="237.7">22uF</text>
<text x="388.8" y="234.6">C9</text>
<text x="174.1" y="243.3">U3</text>
<text x="19.4" y="247.4">100nF</text>
<text x="19.4" y="250.6">C12</text>
<text x="170.6" y="246.8">1.8inch LCD TFT ST7735S Waveshare</text>
<text x="45.9" y="265.1">100nF</text>
<text x="45.9" y="268.2">C3</text>
</g>
<g font-size="3.2" fill="#800">
<text x="41.6" y="6.7">1</text>
<text x="110.8" y="6.7">2</text>
<text x="179.9" y="6.7">3</text>
<text x="249.1" y="6.7">4</text>
<text x="318.2" y="6.7">5</text>
<text x="4.1" y="41.8">A</text>
<text x="405.9" y="41.8">A</text>
<text x="4.1" y="111">B</text>
<text x="405.9" y="111">B</text>
<text x="4.1" y="180.1">C</text>
<text x="405.9" y="180.1">C</text>
<text x="4.1" y="249.3">D</text>
<text x="405.9" y="249.3">D</text>
<text x="41.6" y="287.5">1</text>
<text x="110.8" y="287.5">2</text>
<text x="179.9" y="287.5">3</text>
<text x="249.1" y="287.5">4</text>
<text x="318.2" y="287.5">5</text>
</g>
<g font-size="3.2" fill="#00f">
<text x="31.4" y="21.7" transform="rotate(-90 31.4 21.7)">3</text>
<text x="366.6" y="21.4">2</text>
<text x="366.6" y="24.9">1</text>
<text x="38.5" y="37.9" transform="rotate(-90 38.5 37.9)">1</text>
<text x="184.8" y="51.4">1</text>
<text x="188.3" y="53.1">VBAT</text>
<text x="184.8" y="54.9">2</text>
<text x="184.8" y="58.4">3</text>
<text x="188.3" y="56.7">PC13-TAMPER-RTC</text>
<text x="240.1" y="58.4">46</text>
<text x="184.8" y="61.9">4</text>
<text x="184.8" y="65.5">5</text>
<text x="188.3" y="60.2">PC14-OSC32_IN</text>
<text x="188.3" y="63.7">PC15-OSC32_OUT</text>
<text x="232.5" y="63.7">PB8</text>
<text x="232.5" y="60.2">PB9</text>
<text x="240.1" y="65.5">44</text>
<text x="240.1" y="61.9">45</text>
<text x="184.8" y="69">6</text>
<text x="188.3" y="67.2">PD0-OSC_IN</text>
<text x="188.3" y="70.8">PD1-OSC_OUT</text>
<text x="227.4" y="67.2">BOOT0</text>
<text x="232.5" y="70.8">PB7</text>
<text x="240.1" y="69">43</text>
<text x="184.8" y="72.5">7</text>
<text x="188.3" y="74.3">NRST</text>
<text x="232.5" y="77.8">PB5</text>
<text x="232.5" y="74.3">PB6</text>
<text x="240.1" y="76.1">41</text>
<text x="240.1" y="72.5">42</text>
<text x="366.5" y="76.4" transform="rotate(-90 366.5 76.4)">9</text>
<text x="370.1" y="76.4" transform="rotate(-90 370.1 76.4)">8</text>
<text x="182.8" y="83.1">10</text>
<text x="232.5" y="81.4">PB4</text>
<text x="240.1" y="83.1">39</text>
<text x="240.1" y="79.6">40</text>
<text x="352.5" y="81.4">1</text>
<text x="357" y="82.8">VBUS</text>
<text x="367.9" y="82.8" transform="rotate(-90 367.9 82.8)">EP</text>
<text x="371.5" y="82.8" transform="rotate(-90 371.5 82.8)">EP</text>
<text x="182.8" y="86.6">11</text>
<text x="188.3" y="84.9">PA0-WKUP</text>
<text x="188.3" y="88.4">PA1</text>
<text x="230.5" y="88.4">PA15</text>
<text x="232.5" y="84.9">PB3</text>
<text x="240.1" y="86.6">38</text>
<text x="352.5" y="88.4">3</text>
<text x="352.5" y="84.9">2</text>
<text x="357" y="89.8">D+</text>
<text x="357" y="86.3">D-</text>
<text x="182.8" y="90.2">12</text>
<text x="182.8" y="93.7">13</text>
<text x="188.3" y="91.9">PA2</text>
<text x="188.3" y="95.5">PA3</text>
<text x="230.5" y="91.9">PA14</text>
<text x="240.1" y="90.2">37</text>
<text x="352.5" y="95.5">5</text>
<text x="352.5" y="91.9">4</text>
<text x="357" y="93.3">ID</text>
<text x="182.8" y="97.2">14</text>
<text x="182.8" y="100.8">15</text>
<text x="188.3" y="99">PA4</text>
<text x="240.1" y="100.8">34</text>
<text x="357" y="96.9">GND</text>
<text x="367.9" y="98.6" transform="rotate(-90 367.9 98.6)">EP</text>
<text x="371.5" y="98.6" transform="rotate(-90 371.5 98.6)">EP</text>
<text x="182.8" y="104.3">16</text>
<text x="182.8" y="107.8">17</text>
<text x="188.3" y="102.5">PA5</text>
<text x="188.3" y="106">PA6</text>
<text x="230.5" y="106">PA12</text>
<text x="230.5" y="102.5">PA13</text>
<text x="240.1" y="107.8">32</text>
<text x="240.1" y="104.3">33</text>
<text x="366.5" y="103.1" transform="rotate(-90 366.5 103.1)">6</text>
<text x="370.1" y="103.1" transform="rotate(-90 370.1 103.1)">7</text>
<text x="182.8" y="111.3">18</text>
<text x="188.3" y="109.6">PA7</text>
<text x="188.3" y="113.1">PB0</text>
<text x="230.5" y="113.1">PA10</text>
<text x="230.5" y="109.6">PA11</text>
<text x="240.1" y="111.3">31</text>
<text x="182.8" y="114.9">19</text>
<text x="182.8" y="118.4">20</text>
<text x="188.3" y="116.6">PB1</text>
<text x="232.5" y="116.6">PA9</text>
<text x="240.1" y="118.4">29</text>
<text x="240.1" y="114.9">30</text>
<text x="182.8" y="121.9">21</text>
<text x="182.8" y="125.4">22</text>
<text x="188.3" y="120.2">PB2</text>
<text x="188.3" y="123.7">PB10</text>
<text x="230.5" y="123.7">PB15</text>
<text x="232.5" y="120.2">PA8</text>
<text x="240.1" y="125.4">27</text>
<text x="240.1" y="121.9">28</text>
<text x="188.3" y="127.2">PB11</text>
<text x="230.5" y="130.7">PB13</text>
<text x="230.5" y="127.2">PB14</text>
<text x="240.1" y="129">26</text>
<text x="230.5" y="134.3">PB12</text>
<text x="240.1" y="132.5">25</text>
<text x="42" y="196.2" transform="rotate(-90 42 196.2)">6</text>
<text x="45.5" y="196.2" transform="rotate(-90 45.5 196.2)">5</text>
<text x="49" y="196.2" transform="rotate(-90 49 196.2)">4</text>
<text x="52.6" y="196.2" transform="rotate(-90 52.6 196.2)">3</text>
<text x="56.1" y="196.2" transform="rotate(-90 56.1 196.2)">2</text>
<text x="59.6" y="196.2" transform="rotate(-90 59.6 196.2)">1</text>
<text x="47.3" y="202.3" transform="rotate(-90 47.3 202.3)">NC</text>
<text x="50.8" y="202.3" transform="rotate(-90 50.8 202.3)">NC</text>
<text x="54.3" y="202.3" transform="rotate(-90 54.3 202.3)">NC</text>
<text x="57.9" y="202.3" transform="rotate(-90 57.9 202.3)">NC</text>
<text x="61.4" y="207.5" transform="rotate(-90 61.4 207.5)">CLKIN</text>
<text x="24.6" y="211.9">7</text>
<text x="24.6" y="215.4">8</text>
<text x="27.5" y="213.3">AUX_CL</text>
<text x="43.7" y="211" transform="rotate(-90 43.7 211)">AUX_DA</text>
<text x="66" y="212.9">SDA</text>
<text x="74.3" y="215.4">23</text>
<text x="74.3" y="211.9">24</text>
<text x="24.6" y="218.9">9</text>
<text x="27.5" y="216.8">VLOGIC</text>
<text x="27.5" y="220.3">AD0</text>
<text x="64.2" y="220">RESV</text>
<text x="66.6" y="216.5">SCL</text>
<text x="74.3" y="218.9">22</text>
<text x="369" y="220.7">VOUT</text>
<text x="379.4" y="218.9">4</text>
<text x="22.6" y="222.5">10</text>
<text x="22.6" y="226">11</text>
<text x="27.5" y="223.9">REGOUT</text>
<text x="27.5" y="227.4">FSYNC</text>
<text x="61.9" y="227">CPOUT</text>
<text x="64.2" y="223.5">RESV</text>
<text x="74.3" y="226">20</text>
<text x="74.3" y="222.5">21</text>
<text x="345.3" y="226">3</text>
<text x="348.8" y="227.8">VIN</text>
<text x="369" y="227.8">VOUT</text>
<text x="379.4" y="226">2</text>
<text x="22.6" y="229.5">12</text>
<text x="27.5" y="230.9">INT</text>
<text x="64.2" y="230.6">RESV</text>
<text x="74.3" y="229.5">19</text>
<text x="34.6" y="243.3" transform="rotate(-90 34.6 243.3)">EP</text>
<text x="47.3" y="242.7" transform="rotate(-90 47.3 242.7)">NC</text>
<text x="50.8" y="242.7" transform="rotate(-90 50.8 242.7)">NC</text>
<text x="54.3" y="242.7" transform="rotate(-90 54.3 242.7)">NC</text>
<text x="57.9" y="242.7" transform="rotate(-90 57.9 242.7)">NC</text>
<text x="33.2" y="248" transform="rotate(-90 33.2 248)">25</text>
<text x="45.5" y="248.2" transform="rotate(-90 45.5 248.2)">14</text>
<text x="49" y="248.2" transform="rotate(-90 49 248.2)">15</text>
<text x="52.6" y="248.2" transform="rotate(-90 52.6 248.2)">16</text>
<text x="56.1" y="248.2" transform="rotate(-90 56.1 248.2)">17</text>
<text x="165.6" y="250.7">8</text>
<text x="165.6" y="257.7">6</text>
<text x="165.6" y="254.2">7</text>
<text x="170" y="255.6">GND</text>
<text x="170" y="252.1">VCC</text>
<text x="165.6" y="261.3">5</text>
<text x="170" y="262.7">RESET</text>
<text x="170" y="259.2">CS</text>
<text x="165.6" y="268.3">3</text>
<text x="165.6" y="264.8">4</text>
<text x="170" y="269.7">SDA</text>
<text x="170" y="266.2">A0</text>
<text x="165.6" y="275.4">1</text>
<text x="165.6" y="271.9">2</text>
<text x="170" y="273.3">SCK</text>
<text x="170" y="276.8">LED</text>
</g>
<g font-size="3.2">
<text x="38.5" y="21.7" transform="rotate(-90 38.5 21.7)">2</text>
<text x="31.4" y="37.9" transform="rotate(-90 31.4 37.9)">4</text>
<text x="107.2" y="41.1" transform="rotate(-90 107.2 41.1)">4</text>
<text x="110.8" y="41.1" transform="rotate(-90 110.8 41.1)">3</text>
<text x="107.2" y="57.3" transform="rotate(-90 107.2 57.3)">2</text>
<text x="110.8" y="57.3" transform="rotate(-90 110.8 57.3)">1</text>
<text x="228" y="56.7">VSS_3</text>
<text x="240.1" y="54.9">47</text>
<text x="15.6" y="68.7">4</text>
<text x="15.6" y="75.7">2</text>
<text x="15.6" y="72.2">3</text>
<text x="184.8" y="76.1">8</text>
<text x="188.3" y="77.8">VSSA</text>
<text x="15.6" y="79.2">1</text>
<text x="40.6" y="93.3">1</text>
<text x="49.1" y="93.3">2</text>
<text x="40.6" y="96.9">3</text>
<text x="40.6" y="100.4">5</text>
<text x="49.1" y="96.9">4</text>
<text x="49.1" y="100.4">6</text>
<text x="228" y="99">VSS_2</text>
<text x="240.1" y="97.2">35</text>
<text x="182.8" y="129">23</text>
<text x="188.3" y="130.7">VSS_1</text>
<text x="44.1" y="144.5">1</text>
<text x="44.1" y="148">2</text>
<text x="44.1" y="151.6">3</text>
<text x="44.1" y="155.1">4</text>
<text x="200.8" y="153.7">3</text>
<text x="217" y="153.7">1</text>
<text x="44.1" y="158.6">5</text>
<text x="200.8" y="157.2">4</text>
<text x="217" y="157.2">2</text>
<text x="243.2" y="157.2">3</text>
<text x="243.2" y="160.7">4</text>
<text x="259.3" y="157.2">1</text>
<text x="259.3" y="160.7">2</text>
<text x="44.1" y="162.1">6</text>
<text x="200.8" y="169.5">3</text>
<text x="200.8" y="173.1">4</text>
<text x="217" y="169.5">1</text>
<text x="217" y="173.1">2</text>
<text x="373.3" y="169.5">1</text>
<text x="373.3" y="173.1">2</text>
<text x="376.8" y="171">VCC</text>
<text x="373.3" y="176.6">3</text>
<text x="376.8" y="174.5">GND</text>
<text x="376.8" y="178">TX</text>
<text x="200.8" y="185.4">3</text>
<text x="217" y="185.4">1</text>
<text x="373.3" y="180.1">4</text>
<text x="376.8" y="181.5">RX</text>
<text x="200.8" y="188.9">4</text>
<text x="217" y="188.9">2</text>
<text x="345.3" y="218.9">1</text>
<text x="348.8" y="220.7">ADJ/GND</text>
<text x="61.4" y="242.7" transform="rotate(-90 61.4 242.7)">GND</text>
<text x="59.6" y="248.2" transform="rotate(-90 59.6 248.2)">18</text>
</g>
<g font-size="3.2" fill="#f00">
<text x="227.5" y="53.1">VDD_3</text>
<text x="240.1" y="51.4">48</text>
<text x="184.8" y="79.6">9</text>
<text x="188.3" y="81.4">VDDA</text>
<text x="227.5" y="95.5">VDD_2</text>
<text x="240.1" y="93.7">36</text>
<text x="182.8" y="132.5">24</text>
<text x="188.3" y="134.3">VDD_1</text>
<text x="43.7" y="242.7" transform="rotate(-90 43.7 242.7)">VDD</text>
<text x="42" y="248.2" transform="rotate(-90 42 248.2)">13</text>
</g>
<g font-size="3.2" fill="#8d2323">
<text x="245.9" y="226">D</text>
<text x="246.2" y="222.5">A</text>
<text x="251.5" y="227.4">DOWN</text>
<text x="251.5" y="223.9">UP</text>
<text x="267.3" y="227.4">RIGHT</text>
<text x="270.1" y="223.9">LEFT</text>
<text x="280.8" y="222.5">C</text>
<text x="280.8" y="226">B</text>
<text x="241.1" y="229.5">GND</text>
<text x="251.5" y="230.9">GND</text>
<text x="269.1" y="230.9">CENT</text>
<text x="280.8" y="229.5">CTR</text>
</g>
</svg>
